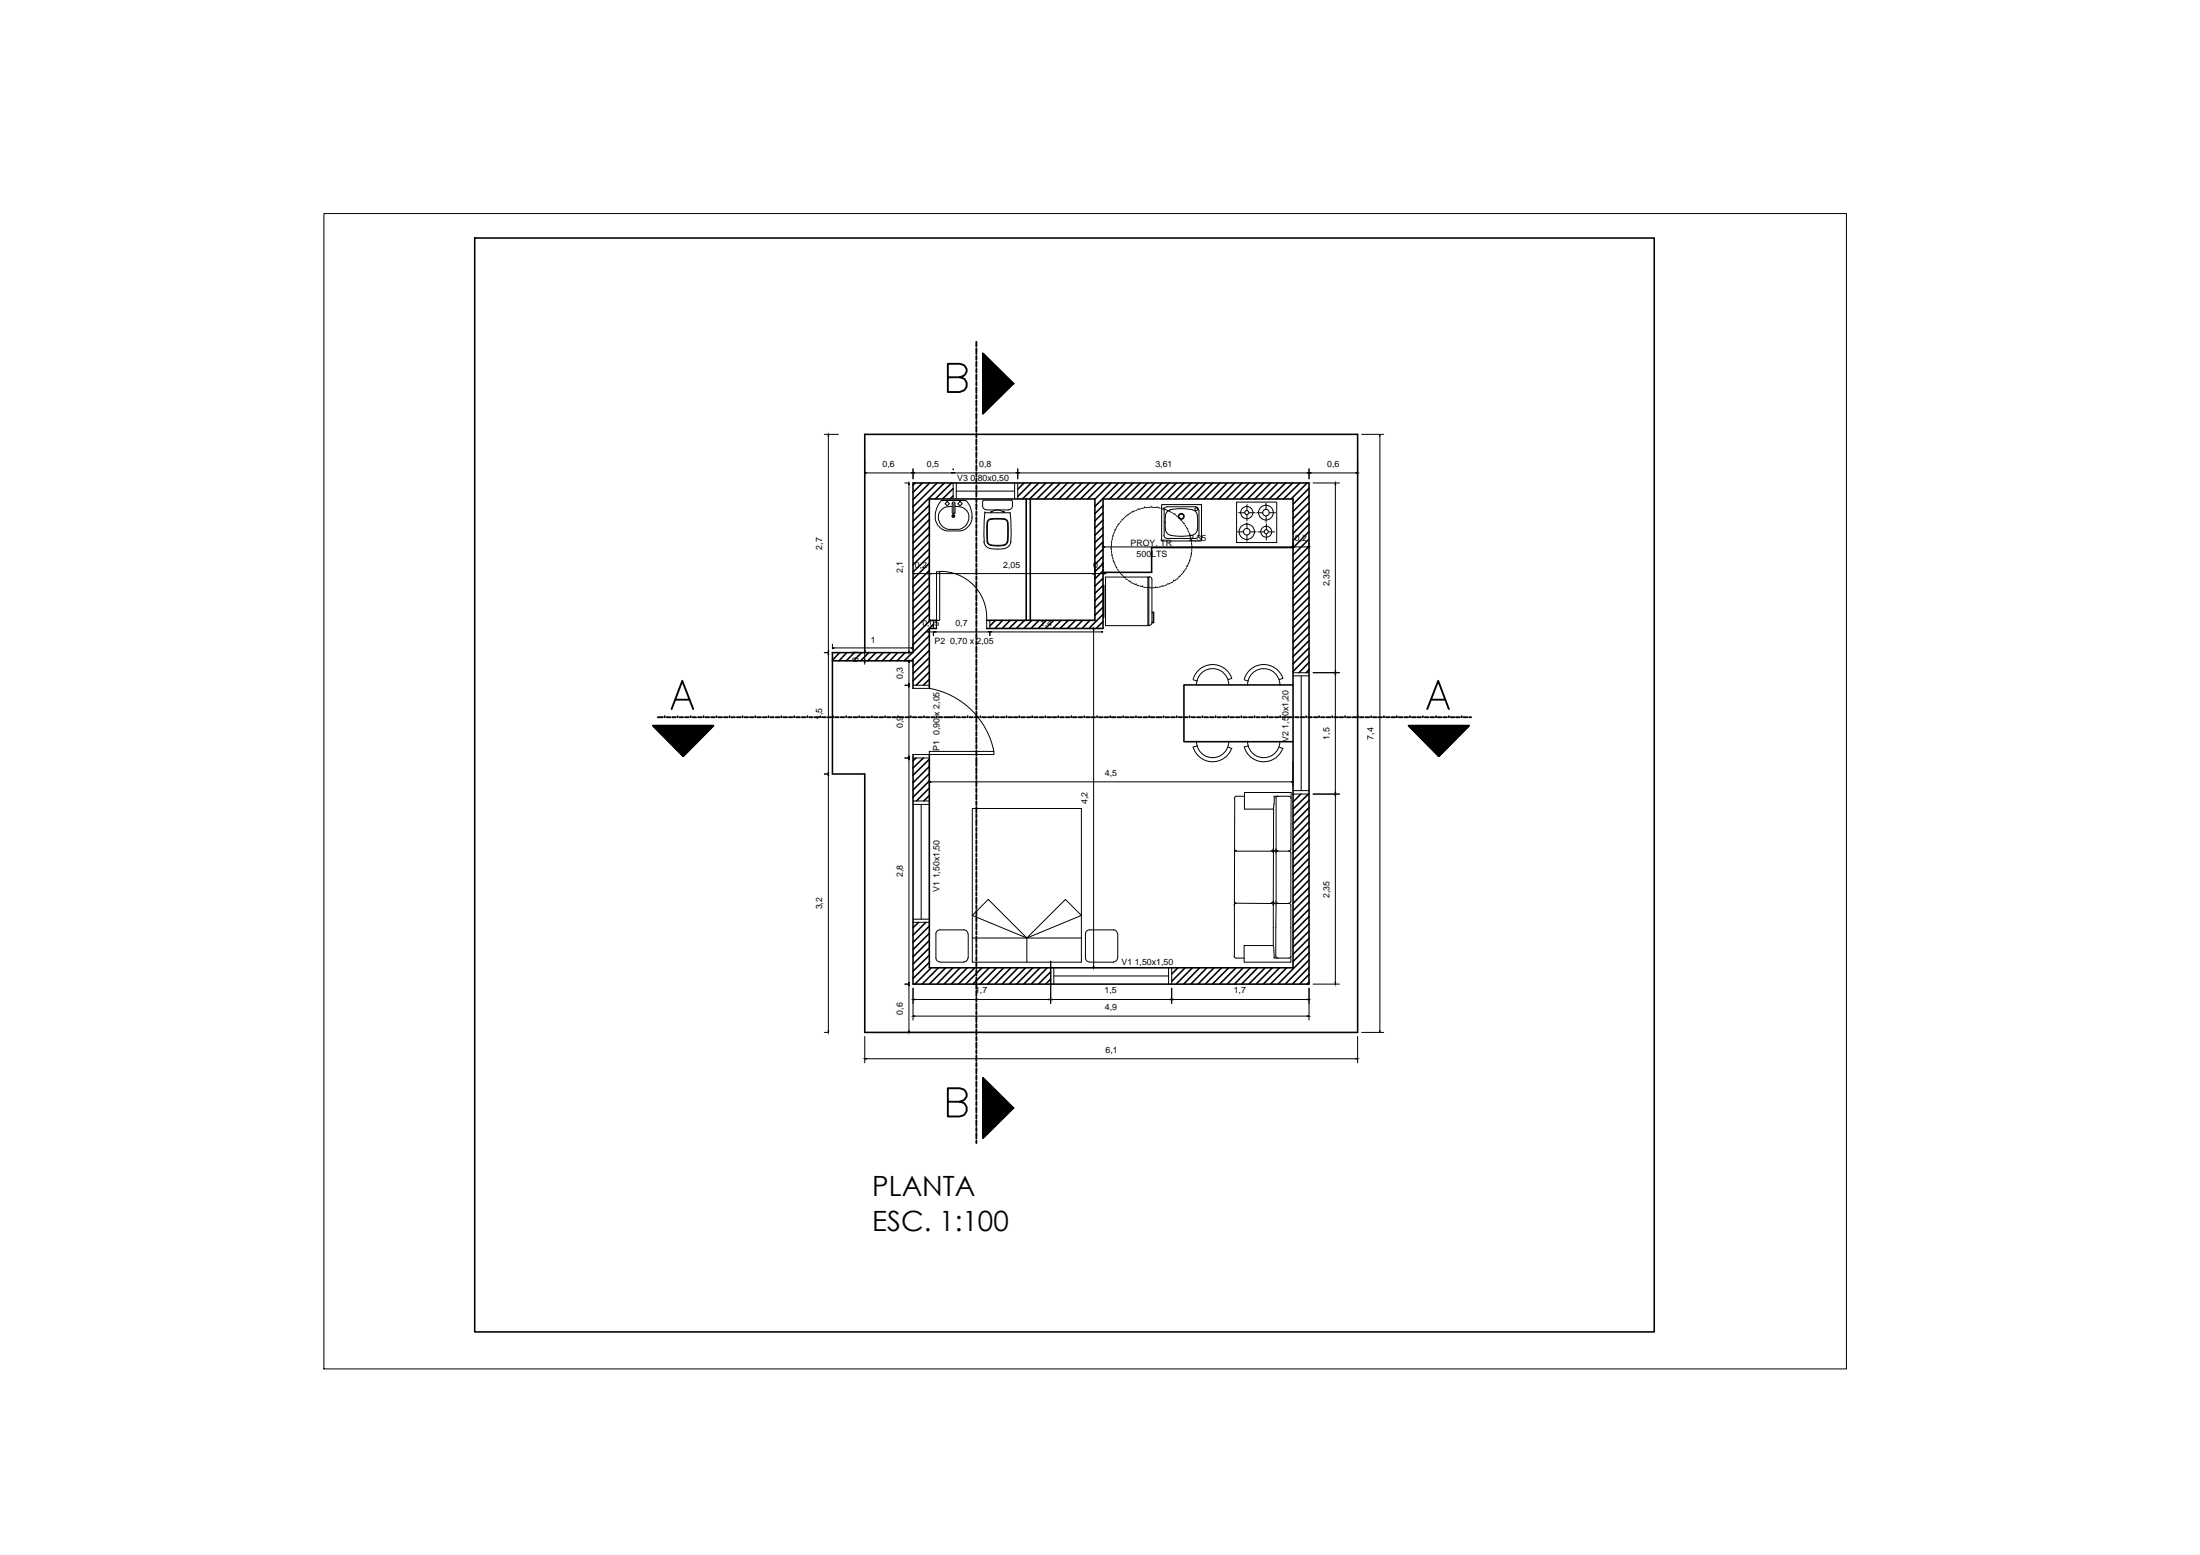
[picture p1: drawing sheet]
<svg xmlns="http://www.w3.org/2000/svg" width="297mm" height="210mm" viewBox="0 0 297 210" stroke-linecap="round" stroke-linejoin="round" font-family="sans-serif">
<!-- layer: PAREDES -->
<g fill="none" stroke="#000" stroke-width=".21">
<path d="M64.1 32.1h159.3v147.7h-159.3zM123.6 65.2l-.3 .3M124.5 65.2l-1.2 1.3M125.5 68.2l-2.2 2.2M125.5 69.2l-2.2 2.1M125.5 70.1l-2.2 2.2M125.5 71.1l-2.2 2.2M125.5 72.1l-2.2 2.2M125.5 73.1l-2.2 2.2M125.5 74.1l-2.2 2.1M125.5 75.1l-2.2 2.1M125.5 76l-2.2 2.2"/>
<path d="M125.5 77l-2.2 2.2M125.5 78l-2.2 2.2M125.5 79l-2.2 2.2M125.5 79.9l-2.2 2.2M125.5 65.2l-2.2 2.2M126.5 65.2l-3.2 3.2M127.5 65.2l-4.2 4.2M128.5 65.2l-2.2 2.2M128.7 66l-1.4 1.4M128.7 66.9l-.4 .5M138.3 65.2l-.9 .8M138.6 67.4v16.3"/>
<path d="M139.1 67.4v16.3M139.2 65.2l-1.8 1.8M140.3 65.2l-2.3 2.2M141.2 65.2l-2.2 2.2M142.2 65.2l-2.2 2.2M143.2 65.2l-2.2 2.2M144.1 65.2l-2.1 2.2M145.1 65.2l-2.1 2.2M146.1 65.2l-2.2 2.2M147.1 65.2l-2.2 2.2M148.1 65.2l-2.2 2.2M148.9 68.2l-1.1 1.1"/>
<path d="M148.9 69.2l-1.1 1.1M148.9 70.2l-1.1 1.1M148.9 71.2l-1.1 1.1M148.9 72.2l-1.1 1M148.9 73.2l-1.1 1.1M148.9 74.1l-1.1 1.1M148.9 75.1l-1.1 1.1M148.9 76.1l-1.1 1.1M148.9 77l-1.1 1.1M148.9 78.1l-1.1 1M148.9 79l-1.1 1.1M149.1 65.2l-2.2 2.2"/>
<path d="M150 65.2l-2.2 2.2M151 65.2l-3.2 3.2M152 65.2l-2.1 2.1M153 65.2l-2.2 2.1M154 65.2l-2.2 2.1M154.9 65.2l-2.1 2.1M155.9 65.2l-2.1 2.1M156.9 65.2l-2.1 2.1M157.9 65.2l-2.2 2.1M158.8 65.2l-2.1 2.1M159.9 65.2l-2.2 2.1M160.8 65.2l-2.1 2.1"/>
<path d="M161.8 65.2l-2.2 2.1M162.8 65.2l-2.2 2.2M163.7 65.2l-2.1 2.2M164.7 65.2l-2.1 2.2M165.7 65.2l-2.1 2.2M166.7 65.2l-2.2 2.2M167.7 65.2l-2.2 2.2M168.7 65.2l-2.2 2.2M169.6 65.2l-2.1 2.2M170.6 65.2l-2.2 2.2M171.6 65.2l-2.2 2.2M172.6 65.2l-2.2 2.2"/>
<path d="M173.6 65.2l-2.2 2.2M174.5 65.2l-2.2 2.2M174.6 73.9h-19.1v3.4h-6.6M175.5 65.2l-2.2 2.2M176.5 65.2l-2.2 2.2M176.7 65.9l-2.1 2.2M176.7 66.9l-2.1 2.1M176.7 67.9l-2.1 2.1M176.7 68.8l-2.1 2.2M176.7 69.8l-2.1 2.2M176.7 70.8l-2.1 2.2M176.7 71.8l-2.1 2.2"/>
<path d="M176.7 72.8l-2.1 2.1M176.7 73.7l-2.1 2.2M176.7 74.7l-2.1 2.2M176.7 75.7l-2.1 2.2M176.7 76.7l-2.1 2.2M176.7 77.6l-2.1 2.2M176.7 78.7l-2.1 2.1M176.7 79.6l-2.1 2.2M112.4 89.2h10.9v3.7M113.4 88.1l-1 1M114.3 88.1l-1 1.1M115.4 88.1l-1.1 1.1"/>
<path d="M116.3 88.1l-1.1 1.1M116.8 88.1v-29.5h66.5v80.8h-66.5v-34.9h-4.4v-16.4h10.9v-22.9h53.4v67.6h-53.4v-30.9M117.3 88.1l-1.1 1.1M118.3 88.1l-1.1 1.1M119.3 88.1l-1.1 1.1M120.2 88.1l-1.1 1.1M121.2 88.1l-1.1 1.1M122.2 88.1l-1.1 1.1M123.2 88.1l-1.1 1.1M125.5 80.9l-2.2 2.2M125.5 81.9l-2.2 2.2M125.5 82.9l-2.2 2.1"/>
<path d="M125.5 85.8l-2.2 2.2M125.5 86.8l-2.4 2.4M125.5 87.8l-2.2 2.2M125.5 88.8l-2.2 2.1M125.5 89.7l-2.2 2.2M125.5 90.7l-1.8 1.8M125.5 91.7l-.8 .8M125.6 83.7l-2.3 2.4M126 84.3l-.5 .5v8.1M126.4 84.8h-.9l-2.2 2.2M126.4 83.7h-.9v-16.3h22.3v16.3h-14.6M133.2 84.8h15.7v-17.4h25.7v63.2h-49.1v-28.7"/>
<path d="M134.4 83.7l-.8 .8M135.4 83.7l-1.1 1.1M136.4 83.7l-1.1 1.1M137.4 83.7l-1.1 1.1M138.3 83.7l-1.1 1.1M139.3 83.7l-1 1.1M140.3 83.7l-1.1 1.1M141.3 83.7l-1.1 1.1M142.3 83.7l-1.1 1.1M143.3 83.7l-1.1 1.1M144.2 83.7l-1 1.1M145.2 83.7l-1.1 1.1"/>
<path d="M146.2 83.7l-1.1 1.1M147.2 83.7l-1.1 1.1M148.9 80l-1.1 1.1M148.9 81l-1.1 1.1M148.9 82l-1.1 1.1M148.9 82.9l-1.8 1.9M148.9 83.9l-.8 .9M174.6 92.5h-14.7v7.6h14.7M176.7 80.6l-2.1 2.2M176.7 81.6l-2.1 2.1M176.7 82.6l-2.1 2.2M176.7 83.5l-2.1 2.2"/>
<path d="M176.7 84.5l-2.1 2.2M176.7 85.5l-2.1 2.2M176.7 86.5l-2.1 2.1M176.7 87.5l-2.1 2.1M176.7 88.4l-2.1 2.2M176.7 89.4l-1.3 1.4M176.7 90.4l-.3 .4M123.7 102.3l-.4 .4M124.7 102.3l-1.4 1.4M125.5 102.5l-2.2 2.1M125.5 103.5l-2.2 2.2M125.5 104.4l-2.2 2.2"/>
<path d="M125.5 105.4l-2.2 2.2M125.5 106.4l-1.8 1.7M125.5 107.4l-.8 .7M174.7 107.2l-.1 .1M175.6 107.2l-1 1M176.7 107.2l-2.1 2M176.7 108l-2.1 2.2M176.7 109l-2.1 2.2M176.7 110l-2.1 2.2M176.7 111l-2.1 2.2M176.7 111.9l-2.1 2.2M176.7 112.9l-2.1 2.2"/>
<path d="M176.7 113.9l-2.1 2.2M176.7 114.9l-2.1 2.2M176.7 115.9l-2.1 2.2M176.7 116.8l-2.1 2.2M176.7 117.8l-2.1 2.2M176.7 118.8l-2.1 2.2M176.7 119.8l-2.1 2.2M124 124.5l-.7 .7M125 124.5l-1.7 1.7M125.5 125l-2.2 2.2M125.5 126l-2.2 2.2M125.5 127l-2.2 2.2"/>
<path d="M125.5 128l-2.2 2.1M125.5 128.9l-2.2 2.2M125.5 129.9l-2.2 2.2M125.7 130.6l-2.2 2.2M126.7 130.6l-2.2 2.2M127.7 130.6l-2.2 2.2M128.7 130.6l-2.2 2.2M129.6 130.6l-2.1 2.2M130.6 130.6l-2.2 2.2M131.6 130.6l-2.2 2.2M132.6 130.6l-2.2 2.2M133.6 130.6l-2.2 2.2"/>
<path d="M134.5 130.6l-2.2 2.2M135.5 130.6l-2.1 2.2M136.5 130.6l-2.2 2.2M137.5 130.6l-2.2 2.2M138.5 130.6l-2.2 2.2M139.4 130.6l-2.2 2.2M140.4 130.6l-2.2 2.2M141.4 130.6l-2.2 2.2M141.9 131.2l-1.7 1.6M141.9 132.2l-.7 .6M159 130.6l-.8 .9M160 130.6l-1.8 1.9"/>
<path d="M161 130.6l-2.2 2.2M162 130.6l-2.2 2.2M162.9 130.6l-2.1 2.2M163.9 130.6l-2.1 2.2M164.9 130.6l-2.2 2.2M165.9 130.6l-2.2 2.2M166.9 130.6l-2.2 2.2M167.9 130.6l-2.2 2.2M168.8 130.6l-2.1 2.2M169.8 130.6l-2.2 2.2M170.8 130.6l-2.2 2.2M171.8 130.6l-2.2 2.2"/>
<path d="M172.8 130.6l-2.2 2.2M173.7 130.6l-2.2 2.2M176.7 120.8l-2.1 2.1M176.7 121.8l-2.1 2.1M176.7 122.7l-2.1 2.2M176.7 123.7l-2.1 2.2M176.7 124.7l-2.1 2.2M176.7 125.7l-2.1 2.1M176.7 126.7l-2.1 2.1M176.7 127.6l-2.1 2.2M176.7 128.6l-4.1 4.2M176.7 129.6l-3.2 3.2"/>
<path d="M176.7 130.6l-2.2 2.2M176.7 131.5l-1.2 1.3M176.7 132.5l-.3 .3"/>
</g>
<!-- layer: Mobiliario -->
<g fill="none" stroke="#000" stroke-width=".14">
<path d="M127.1 67.6h3.3a2.68 2.68 0 0 1 .3 3.5 1.52 1.52 0 0 1-1.3 .6 3.5 3.5 0 0 1-2.1-.2 2.24 2.24 0 0 1-.7-3.1zM127.6 68l.3-.3 .3 .3-.3 .3zM128.6 68.4a1.56 1.56 0 0 0-1.9 1.4 1.56 1.56 0 0 0 1.7 1.7 2.37 2.37 0 0 0 1.7-.3 1.54 1.54 0 0 0 .6-1.9 1.54 1.54 0 0 0-1.8-.9h.5M128.6 67.8h.1a.18 .18 0 0 1 .2 0 .18 .18 0 0 1 0 .2v1.2l-.1 .2-.2-.2zM128.8 68v1.2M129.6 67.7l.3 .3-.3 .3-.3-.3zM132.7 67.7v.9l.5 .2M132.8 73.1a.99 .99 0 0 0 .9 .9M132.9 67.5l-.2 .2M132.9 67.5h3.6M133 69.2h.1M133 69.2h3.4"/>
<path d="M133 69.2l-.1 1.7v2.3M133.2 68.8h3M133.2 70.6l.1 2.5M133.3 73.1l.2 .4 .3 .1M133.3 70.6l.1 2.5M133.4 70.6a.58 .58 0 0 1 .7-.5h.9a.84 .84 0 0 1 1 .5v2.5M133.4 73.1v.2l.4 .2M133.8 70h1.8M133.8 70l-.5 .3v.3M133.9 69.1h-.1l-.1 .1M134.7 68.8l.3 .1 .5 .3M134.7 68.8l-.3 .1-.6 .3"/>
<path d="M135.4 69.1h.2v.1M135.5 73.6h-1.7M135.6 73.6h-1.8M135.6 70l.4 .3 .1 .3M135.6 74.1h-1.8M136 73.1l-.2 .4h-.3M136.1 73.1l-.3 .4-.3 .1M136.1 70.6v2.5M136.4 69.2l.1 1.7v2.3M136.5 73.1a.99 .99 0 0 1-.9 .9M136.5 67.5l.2 .2M136.7 67.7l-.1 .9-.4 .2"/>
<path d="M149 79v4.4M149.1 79v4.4M149.3 77.9h5.7v6.6h-5.7zM155 77.9h.1M155.2 77.9l.3 .1v.2M155.2 77.9h-.1v6.6h.1M155.5 78.2v5.9h.3v-1.5h-.3M156.8 68.1h5.4v4.9h-5.4zM157.1 72.2l.3 .4 .2 .1h3.8M157.2 68.9v3.4M157.3 70.4v.1M157.4 71.5a.87 .87 0 0 0 .7 .7"/>
<path d="M158.1 72.3a8.2 8.2 0 0 0 2.8 0M160.9 68.8a7 7 0 0 0-3.1 .1 1.89 1.89 0 0 0-.5 1.8l.1 .8M161 68.8a.93 .93 0 0 1 .7 1.1v1.6M161.4 68.4l.4 .2v.3M161.4 68.4h-3.8l-.4 .2-.1 .3M161.7 71.5a.87 .87 0 0 1-.7 .7M161.8 72.2l-.2 .4-.2 .1M161.9 68.9v3.4M155 84.4h.1M155.5 82.7h.2v1.3h-.2M155.5 84.1l-.1 .3h-.2M161.1 91.8l.6 .1"/>
<path d="M165.9 92.5a2.18 2.18 0 0 0-2.2-2.2 2.18 2.18 0 0 0-2.2 2.2M166.3 91.5a2.73 2.73 0 0 0-2.7-1.8 2.73 2.73 0 0 0-2.5 2M166.3 91.6l-.5 .1M168 91.8l.5 .1M172.8 92.5a2.18 2.18 0 0 0-2.2-2.2 2.18 2.18 0 0 0-2.2 2.2M173.2 91.5a2.73 2.73 0 0 0-2.7-1.8 2.73 2.73 0 0 0-2.5 2M173.2 91.6l-.5 .1M131.3 109.1h14.7v20.8h-14.7zM161.1 100.8a2.73 2.73 0 0 0 2.5 2 2.73 2.73 0 0 0 2.7-1.8M161.5 100a2.18 2.18 0 0 0 2.2 2.3 2.18 2.18 0 0 0 2.2-2.2M161.7 100.7l-.6 .1M165.8 100.8l.5 .2"/>
<path d="M166.7 114.6l.1 .2 .1 .1-.2 .1v.1M166.7 107.8v21.3M167 114.9h4.7M168 100.8a2.73 2.73 0 0 0 2.5 2 2.73 2.73 0 0 0 2.7-1.8M168 107.5h-1.1l-.2 .1v.2M168.4 100a2.18 2.18 0 0 0 2.2 2.3 2.18 2.18 0 0 0 2.2-2.2M168.5 100.7l-.5 .1M171.9 114.6l.2 .2 .1 .1-.2 .1-.1 .1-.1-.2h-.2l.3-.2zM172 108.5l-.1 .7M172 107.6v.9M172.2 114.9h1.8M172.3 114.6l.1 .2 .1 .1-.2 .1v.1"/>
<path d="M172.3 107.8v13.9M172.5 107.5l-.2 .1v.2M172.7 100.8l.5 .2M174 114.9l.3-.3v-7.6h-6.3v2.2h4l-.1 12.5M174 107.5h.2l.1 .3M174 114.9h.2l.1 .2v6.6l-.3 .2 .2 .1 .1 .2M174 107.5h-1.9l-.1 .1M126.4 126.1v3.2v.3l.2 .2h.3M126.9 125.5l-.3 .1-.2 .2v.2M126.9 129.9h3.3M126.9 125.5h3.3M130.2 125.5l.2 .1 .2 .2 .1 .2"/>
<path d="M130.7 129.3l-.1 .3-.2 .2h-.2M130.7 126.1v3.2M131.3 126.6h14.7M138.6 126.6l-7.3-3 2.1-2.2 5.2 5.2 5.2-5.2 2.2 2.2-7.4 3v3.3M146.6 126.1v3.2v.3l.2 .2h.3M147.1 129.9h3.3M150.3 125.5l.3 .1 .2 .2 .1 .2M150.4 125.5h-3.3l-.3 .1-.2 .2v.2M150.9 129.3l-.1 .3-.2 .2h-.3M150.9 126.1v3.2M166.6 129.1l.1 .1 .2 .1h1.1M166.7 121.6v.2l.2 .1 4.8 .1"/>
<path d="M166.9 121.9l-.1 .1-.2 .2M171.7 122h.1M171.9 121.6l.1 .2 .2 .1-.2 .2-.1 .1-.1-.2-.2-.1 .3-.1zM171.9 121.7v5.9M171.9 127.6l.1 .7M172 128.4v.8M172 129.2l.1 .1h1.9M172.2 122h1.8M172.3 121.6l.1 .3h.1l-.1 .1-.1 .2M172.3 129.1v.1l.2 .1M172.3 122.2v6.9M174.3 122.2v7.7h-6.3v-2.3h3.9"/>
<path d="M174.3 129.1l-.2 .2h-.1"/>
<circle cx="128.7" cy="69.7" r=".11"/>
<circle cx="128.7" cy="69.7" r=".19"/>
<circle cx="159.5" cy="69.7" r=".32"/>
<circle cx="159.5" cy="69.7" r=".4"/>
<circle cx="161.5" cy="68.7" r=".19"/>
</g>
<!-- layer: PUERTAS Y VENTANAS -->
<g fill="none" stroke="#000" stroke-width=".14">
<path d="M126.4 77.2h.5v6.5h-.5zM126.9 77.1a6.2 6.2 0 0 1 6.3 6.6M128.7 65.2v2.2M129.1 65.2v2.2M129.1 66.3h7.9M137 65.2v2.2M137.4 65.2v2.2M123.3 92.9a9.9 9.9 0 0 1 7.8 2.9 10.8 10.8 0 0 1 3.1 5.6M123.3 92.5h2.2M126 83.7v1.1M126.4 83.7v1.1M133.2 83.7v1.1"/>
<path d="M133.6 83.7v1.1M174.6 90.8h2.1M174.6 91.2h2.1M175.7 91.2v15.5M123.3 102.3h2.2M123.3 101.9h2.2M123.3 108.1h2.2M123.3 108.6h2.2M124.4 108.6v15.5M125.5 101.4h8.7v.5h-8.7zM174.6 107.2h2.1M174.6 106.7h2.1"/>
<path d="M123.3 124.5h2.2M123.3 124.1h2.2M141.9 130.6v2.2M142.3 130.6v2.2M142.3 131.7h15.5M157.8 130.6v2.2M158.2 130.6v2.2"/>
</g>
<!-- layer: A-Mobiliario -->
<g fill="none" stroke="#000" stroke-width=".14">
<path d="M167 67.8h5.4v5.4h-5.4zM167.1 71.8h.8M167.2 69.2h.9M168.4 68.1v.8M168.4 69.5v.8M168.4 70.6v.8M168.4 72.2v.9M168.7 69.2h.8M168.8 71.8h.8M169.7 69.2h.8M169.8 71.8h.9M170.9 67.9v.9"/>
<path d="M170.9 69.6v.9M171 70.7v.8M171 72.1v.8M171.3 71.8h.8M171.4 69.2h.8"/>
<circle cx="168.3" cy="69.2" r=".83"/>
<circle cx="168.3" cy="71.8" r="1.04"/>
<circle cx="168.3" cy="71.8" r=".44"/>
<circle cx="168.3" cy="69.2" r=".28"/>
<circle cx="170.9" cy="69.2" r=".99"/>
<circle cx="170.9" cy="69.2" r=".44"/>
<circle cx="171" cy="71.8" r=".74"/>
<circle cx="171" cy="71.8" r=".28"/>
</g>
<!-- layer: COTAS -->
<g fill="none" stroke="#000" stroke-width=".14">
<path d="M111.3 58.6h1.9M111.8 58.8v29.1M183.9 58.6h2.9M186.3 58.8v80.3M116.8 62.1v2.2M117 63.8h6.1M122.2 65.2h.5M122.7 65.4v22.5M123.3 63.3v1.3M123.5 63.8h5M123.5 77.4h1.8M125.5 76.1v1.9"/>
<path d="M125.7 77.4h21.9M128.7 63.3v.1M128.9 63.8h8.3M137.4 63.3v1.3M137.6 63.8h38.9M147.8 76.1v1.9M147.8 77.4h1.1M148.9 73.3v.4M148.9 76.9v.4M149.1 77.4h.3M149.1 73.8h25.3M150 73.8v.3"/>
<path d="M150 74.2h.1M150.1 73.4h.1M150.1 73.5l-.1 .2M150.1 74.3v.3M150.1 74.7l.1 .3M150.1 73v.2M150.2 75.1h.1M150.2 72.6v.3M150.2 75.2l.1 .2M150.2 72.5h.1M150.3 75.6l.1 .2M150.3 72.1v.2"/>
<path d="M150.4 75.9h.1M150.5 71.8l-.1 .2M150.5 76l.1 .3M150.5 71.7h.1M150.6 76.4l.1 .2M150.7 71.3l-.1 .2M150.8 76.7h.1M150.9 71l-.2 .2M150.9 76.8l.1 .2M151 70.9h.1M151.1 77.1l.2 .2M151.2 70.6l-.2 .2"/>
<path d="M151.3 77.4h.1M151.4 70.3l-.1 .2M151.4 77.5l.2 .2M151.5 70.2h.1M151.7 77.8l.1 .2M151.8 69.9l-.2 .2M151.9 78.1h.1M152 69.7l-.2 .2M152 78.1l.2 .2M152.1 69.6h.1M152.4 78.4l.1 .1M152.4 69.4l-.2 .2"/>
<path d="M152.7 78.6h.1M152.7 69.2l-.2 .1M152.7 78.7h.3M152.9 69.1h.1M153.1 78.8l.2 .1M153.2 69l-.2 .1M153.4 79h.1M153.5 79l.3 .1M153.5 68.8l-.2 .1M153.7 68.8h.1M153.9 79.1l.2 .1M154 68.7h-.2"/>
<path d="M154.3 79.2h.1M154.4 79.2l.2 .1M154.4 68.6h-.3M154.5 68.5h.1M154.8 79.3h.2M154.9 68.5h-.3M155 68.5h.3M155.2 79.3h.1M155.3 79.3l.2 .1M155.4 68.5h.1M155.5 68.5h.2M155.6 79.3h.3"/>
<path d="M155.9 68.5h.2M156 79.3h.1M156.1 79.3h.3M156.3 68.5h.1M156.4 68.5l.2 .1M156.8 68.6l.2 .1M156.8 79.2h-.3M156.9 79.2h.1M157.1 68.7h.1M157.2 68.7l.3 .1M157.2 79.1h-.2M157.6 68.9l.2 .1"/>
<path d="M157.6 78.9l-.2 .1M157.7 78.9h.1M157.9 69h.1M158 69.1l.2 .1M158 78.7l-.2 .1M158.4 78.5l-.2 .2M158.4 69.3l.2 .1M158.5 78.4h.1M158.7 69.5h.1M158.8 69.6l.2 .1M158.8 78.2l-.2 .2M159 78l-.1 .2"/>
<path d="M159 69.8l.3 .2M159.2 77.9h.1M159.3 70.1h.1M159.4 70.2l.2 .2M159.4 77.6l-.1 .3M159.7 77.4l-.2 .2M159.7 70.4l.1 .3M159.8 77.3h.1M159.9 70.7h.1M160 70.9l.1 .1M160 77l-.2 .2M160.2 71.2l.1 .2"/>
<path d="M160.2 76.7l-.1 .2M160.2 76.5h.1M160.4 71.5h.1M160.4 71.6l.1 .2M160.4 76.2l-.1 .3M160.6 72l.1 .2M160.6 75.9l-.2 .2M160.6 75.8h.1M160.7 72.3h.1M160.7 72.4l.1 .3M160.7 75.4v.2M160.8 72.8l.1 .2"/>
<path d="M160.8 74.9h.1M160.8 75l-.1 .3M160.9 73.2h.1M160.9 73.3v.2M160.9 74.5v.3M160.9 74h.1M160.9 73.7l.1 .2M160.9 74.2v.2M161 73.9h.1M174.6 73.3v.4M174.8 73.8h1.7M176.7 63.3v1.3"/>
<path d="M176.7 73.3v.4M177 63.8h6.1M177.3 65.2h3.5M180.3 65.4v25.2M183.3 62.1v2.3M111.3 88.1h.5M111.8 88.3v16M112.4 87v.6M112.6 87.5h10.5M116.8 87.7v.2M116.8 88.1v1.1M116.8 89.4v.3"/>
<path d="M122.2 88.1h.5M122.2 92.5h.5M122.2 89.2h.5M122.7 89.4v2.8M122.7 92.7v9.4M123.3 87v.6M125.1 85.3h.2M125.5 85.4v.4M125.5 85.3h.5M126 85.4v.4M126.2 85.3h7.2M133.6 85.4v.4"/>
<path d="M133.9 85.3h14.8M147.7 85v45.4M148.9 84.8h.1M177.3 90.8h3.5M180.3 91v15.9M111.3 104.5h.5M111.8 104.7v34.4M122.2 102.3h.5M122.7 102.5v30.1M125.5 102.8v3.3M125.7 105.5h48.7M174.6 102.8v3.3"/>
<path d="M177.3 107.2h3.5M180.3 107.4v25.2M111.3 139.4h.5M116.8 139.9v3.6M122.2 132.8h.5M122.2 139.4h23.7M122.7 133.1v6M123.3 133.4v4.3M123.5 137.2h53M123.5 134.9h18.1M141.9 129.8v5.7M142.1 134.9h15.9"/>
<path d="M158.2 133.4v2.1M158.4 134.9h18.1M176.7 133.4v4.3M177.3 132.8h3.5M183.3 139.9v3.6M183.9 139.4h2.9M117 142.9h66.1"/>
</g>
<g fill="#000" stroke="#000" stroke-width=".14">
<path d="M111.8 58.6l.1 .2h-.1zM186.3 58.6v.2zM116.8 63.8h.2zM122.7 65.2l.1 .2h-.1zM123.1 63.8h.2zM123.3 63.8h.2zM123.3 77.4l.2 .1zM125.3 77.4h.2zM125.5 77.4l.2 .1zM128.5 63.8h.2zM128.7 63.8h.2zM137.2 63.8h.2z"/>
<path d="M137.4 63.8h.2zM147.6 77.4h.2zM148.9 77.4l.2 .1zM148.9 73.8h.2v.1zM174.4 73.8h.2l-.2 .1zM174.6 73.8h.2v.1zM176.5 63.8h.2zM176.5 73.8h.2l-.2 .1zM176.7 63.8h.3v.1zM180.3 65.2v.2zM183.1 63.8h.2l-.2 .1zM111.8 88.1l.1 .2h-.1z"/>
<path d="M111.8 87.9h.1l-.1 .2zM112.4 87.5h.2zM116.7 87.9h.1v.2zM116.8 89.2v.2h-.1zM122.7 87.9h.1l-.1 .2zM122.7 92.5l.1 .2h-.1zM122.7 92.2h.1l-.1 .3zM122.7 89.2l.1 .2h-.1zM123.1 87.5h.2zM125.3 85.3h.2zM126 85.3h.2zM133.4 85.3h.2z"/>
<path d="M133.6 85.3h.3zM147.7 84.8v.2h-.1zM148.7 85.3h.2zM180.3 90.6v.2zM180.3 90.8v.2zM111.8 104.3h.1l-.1 .2zM111.8 104.5l.1 .2h-.1zM122.7 102.3l.1 .2h-.1zM122.7 102.1h.1l-.1 .2zM125.5 105.5l.2 .1zM174.4 105.5h.2zM180.3 106.9v.3z"/>
<path d="M180.3 107.2v.2zM111.8 139.1h.1l-.1 .3zM122.7 132.6h.1l-.1 .2zM122.7 132.8l.1 .3h-.1zM122.7 139.1h.1l-.1 .3zM123.3 137.2l.2-.1v.1zM123.3 134.9h.2v.1zM141.6 134.9h.3l-.3 .1zM141.9 134.9h.2v.1zM147.6 130.4h.1v.2zM158 134.9h.2l-.2 .1zM158.2 134.9h.2v.1z"/>
<path d="M176.5 137.1l.2 .1h-.2zM176.5 134.9h.2l-.2 .1zM180.3 132.6v.2zM186.3 139.1v.3zM116.8 142.9h.2v.1zM183.1 142.9h.2l-.2 .1z"/>
</g>
<!-- layer: CORTES -->
<g fill="none" stroke="#000" stroke-width=".25">
<path d="M131.8 47.8h.1M131.8 49.5h.1M131.8 51.3h.1M131.8 53h.1M131.8 54.8h.1M131.8 56.6h.1M131.8 58.3h.1M131.8 46.1v.7M131.8 47v.5M131.8 48v.6M131.8 48.8v.5M131.8 49.8v.5"/>
<path d="M131.8 50.5v.6M131.8 51.6v.4M131.8 52.3v.5M131.8 53.3v.5M131.8 54.1v.4M131.8 55v.5M131.8 55.8v.5M131.8 56.8v.5M131.8 57.5v.5M131.8 58.5v.6M131.8 59.3v.5M132.7 47.7l4.1 4.1-4.1 4z"/>
<path d="M131.8 60h.1M131.8 61.8h.1M131.8 63.5h.1M131.8 65.3h.1M131.8 67.1h.1M131.8 68.8h.1M131.8 70.5h.1M131.8 72.3h.1M131.8 74h.1M131.8 75.8h.1M131.8 77.6h.1M131.8 79.3h.1"/>
<path d="M131.8 60.3v.5M131.8 61v.6M131.8 62.1v.4M131.8 62.8v.5M131.8 63.8v.5M131.8 64.6v.4M131.8 65.5v.5M131.8 66.3v.5M131.8 67.3v.5M131.8 68v.5M131.8 69v.6M131.8 69.8v.5"/>
<path d="M131.8 70.8v.5M131.8 71.5v.6M131.8 72.6v.4M131.8 73.3v.5M131.8 74.3v.5M131.8 75.1v.4M131.8 76v.5M131.8 76.8v.5M131.8 77.8v.5M131.8 78.5v.5M131.8 79.5v.6M88.2 98h8.1l-4.1 4.1z"/>
<path d="M88.2 98l4 4.1 4.1-4.1M88.8 96.8h.7M89.7 96.8h.1M90 96.8h.5M90.8 96.8h.4M91.5 96.8h.1M91.7 96.8h.5M92.5 96.8h.5M93.3 96.8h.1M93.5 96.8h.5M94.2 96.8h.5M95 96.8h.1"/>
<path d="M95.3 96.8h.5M96 96.8h.5M96.7 96.8h.1M97 96.8h.5M97.7 96.8h.6M98.5 96.8h.1M98.8 96.8h.4M99.5 96.8h.5M100.2 96.8h.1M100.5 96.8h.5M101.3 96.8h.4M102 96.8h.1"/>
<path d="M102.2 96.8h.5M103 96.8h.5M103.8 96.8h.1M104 96.8h.5M104.7 96.8h.5M105.5 96.8h.1M105.7 96.8h.6M106.5 96.8h.5M107.2 96.8h.1M107.5 96.8h.5M108.2 96.8h.6M109 96.8h.1"/>
<path d="M109.3 96.8h.4M110 96.8h.5M110.7 96.8h.1M111 96.8h.5M111.8 96.8h.4M112.5 96.8h.1M112.7 96.8h.5M113.5 96.8h.5M114.3 96.8h.1M114.5 96.8h.5M115.2 96.8h.5M116 96.8h.1"/>
<path d="M116.2 96.8h.6M117 96.8h.5M117.7 96.8h.1M118 96.8h.5M118.7 96.8h.6M119.5 96.8h.1M119.8 96.8h.4M120.5 96.8h.5M121.2 96.8h.1M121.5 96.8h.5M122.3 96.8h.5M123 96.8h.1"/>
<path d="M123.2 96.8h.5M124 96.8h.5M124.8 96.8h.1M125 96.8h.5M125.7 96.8h.5M126.5 96.8h.1M126.7 96.8h.6M127.5 96.8h1.2M128.9 96.8h.1M129.1 96.8h.5M129.9 96.8h.5M130.6 96.8h.1"/>
<path d="M130.9 96.8h.5M131.6 96.8h.5M131.8 81h.1M131.8 82.8h.1M131.8 84.5h.1M131.8 86.3h.1M131.8 88.1h.1M131.8 89.8h.1M131.8 91.5h.1M131.8 93.3h.1M131.8 95h.1M131.8 96.8h.1"/>
<path d="M131.8 98.6h.1M131.8 80.3v.5M131.8 81.3v.5M131.8 82v.6M131.8 83.1v.4M131.8 83.8v.5M131.8 84.8v.5M131.8 85.6v.5M131.8 86.5v.5M131.8 87.3v.5M131.8 88.3v.5M131.8 89v.5"/>
<path d="M131.8 90v.6M131.8 90.8v.5M131.8 91.8v.5M131.8 92.5v.5M131.8 93.6v.4M131.8 94.3v.5M131.8 95.3v.5M131.8 96.1v.5M131.8 97v.5M131.8 97.8v.5M131.8 98.8v.5M131.8 99.5v.5"/>
<path d="M132.4 96.8h.1M132.6 96.8h.5M133.4 96.8h.5M134.1 96.8h.1M134.4 96.8h.5M135.1 96.8h.5M135.9 96.8h.1M136.1 96.8h.6M136.9 96.8h.5M137.6 96.8h.1M137.9 96.8h.5M138.6 96.8h.5"/>
<path d="M139.4 96.8h.1M139.6 96.8h.5M140.4 96.8h.5M141.1 96.8h.1M141.4 96.8h.5M142.1 96.8h.5M142.9 96.8h.1M143.1 96.8h.5M143.9 96.8h.5M144.7 96.8h.1M144.9 96.8h.5M145.6 96.8h.5"/>
<path d="M146.4 96.8h.1M146.6 96.8h.6M147.4 96.8h.5M148.1 96.8h.1M148.4 96.8h.5M149.1 96.8h.5M149.9 96.8h.1M150.1 96.8h.5M150.9 96.8h.5M151.6 96.8h.1M151.9 96.8h.5M152.6 96.8h.5"/>
<path d="M153.4 96.8h.1M153.6 96.8h.5M154.4 96.8h.5M155.2 96.8h.1M155.4 96.8h.5M156.1 96.8h.7M157.1 96.8h.1M157.4 96.8h.5M158.1 96.8h.5M158.9 96.8h.1M159.1 96.8h.5M159.9 96.8h.5"/>
<path d="M160.6 96.8h.1M160.9 96.8h.5M161.6 96.8h.5M162.3 96.8h.1M162.6 96.8h.5M163.4 96.8h.5M164.1 96.8h.1M164.4 96.8h.4M165.1 96.8h.5M165.9 96.8h.1M166.1 96.8h.5M166.9 96.8h.4"/>
<path d="M167.6 96.8h.1M167.9 96.8h.5M168.6 96.8h.5M169.4 96.8h.1M169.6 96.8h.5M170.3 96.8h.6M171.1 96.8h.1M171.4 96.8h.5M172.1 96.8h.5M172.8 96.8h.1M173.1 96.8h.5M173.9 96.8h.5"/>
<path d="M174.6 96.8h.1M174.9 96.8h.4M175.6 96.8h.5M176.4 96.8h.1M176.6 96.8h.5M177.4 96.8h.5M178.1 96.8h.1M178.4 96.8h.5M179.1 96.8h.5M179.9 96.8h.1M180.1 96.8h.5M180.8 96.8h.6"/>
<path d="M181.6 96.8h.1M181.9 96.8h.5M182.6 96.8h.5M183.3 96.8h.1M183.6 96.8h.5M184.4 96.8h.5M185.1 96.8h.1M185.4 96.8h.5M186.1 96.8h.5M186.9 96.8h.1M187.1 96.8h.5M187.9 96.8h.5"/>
<path d="M188.6 96.8h.1M188.8 96.8h.6M189.6 96.8h.5M190.2 98h8.1l-4 4.1zM190.2 98l4.1 4.1 4-4.1M190.4 96.8h.1M190.6 96.8h.5M191.3 96.8h.6M192.1 96.8h.1M192.4 96.8h.5M193.1 96.8h.5M193.9 96.8h.1"/>
<path d="M194.1 96.8h.5M194.9 96.8h.5M195.6 96.8h.1M195.9 96.8h.5M196.6 96.8h.5M197.4 96.8h.1M197.6 96.8h.5M198.4 96.8h.2M131.8 100.3h.1M131.8 102h.1M131.8 102.3v1.1M131.8 104.4h.1"/>
<path d="M131.8 106.2h.1M131.8 107.9h.1M131.8 109.7h.1M131.8 111.4h.1M131.8 113.2h.1M131.8 114.9h.1M131.8 116.7h.1M131.8 118.4h.1M131.8 100.5v.5M131.8 101.3v.5M131.8 103.7v.5M131.8 104.6v.6"/>
<path d="M131.8 105.4v.5M131.8 106.4v.5M131.8 107.2v.5M131.8 108.2v.5M131.8 108.9v.5M131.8 109.9v.5M131.8 110.7v.5M131.8 111.7v.5M131.8 112.4v.5M131.8 113.4v.5M131.8 114.2v.5M131.8 115.2v.5"/>
<path d="M131.8 115.9v.5M131.8 116.9v.5M131.8 117.7v.5M131.8 118.7v.5M131.8 119.4v.5M131.8 120.2h.1M131.8 121.9h.1M131.8 123.7h.1M131.8 125.4h.1M131.8 127.2h.1M131.8 128.9h.1M131.8 130.7h.1"/>
<path d="M131.8 130.9v.8M131.8 132.7h.1M131.8 134.5h.1M131.8 136.2h.1M131.8 138h.1M131.8 139.7h.1M131.8 120.4v.5M131.8 121.2v.5M131.8 122.2v.5M131.8 122.9v.5M131.8 123.9v.5M131.8 124.7v.5"/>
<path d="M131.8 125.7v.5M131.8 126.4v.5M131.8 127.4v.5M131.8 128.2v.5M131.8 129.2v.5M131.8 129.9v.5M131.8 132v.5M131.8 133v.5M131.8 133.7v.5M131.8 134.7v.5M131.8 135.5v.5M131.8 136.5v.4"/>
<path d="M131.8 137.2v.5M131.8 138.2v.5M131.8 139v.4M131.8 140v.5M131.8 141.5h.1M131.8 143.2h.1M131.8 144.9h.1M131.8 146.7h.1M131.8 148.5h.1M131.8 150.2h.1M131.8 152h.1M131.8 153.7h.1"/>
<path d="M131.8 140.7v.5M131.8 141.7v.5M131.8 142.5v.5M131.8 143.5v.5M131.8 144.2v.5M131.8 145.2v.5M131.8 146v.5M131.8 147v.4M131.8 147.7v.5M131.8 148.7v.5M131.8 149.5v.4M131.8 150.5v.5"/>
<path d="M131.8 151.2v.5M131.8 152.2v.5M131.8 153v.5M131.8 154v.3M132.7 145.5l4.1 4.1-4.1 4z"/>
</g>
<g fill="#000" stroke="#000" stroke-width=".14">
<path d="M88.2 98h8.1l-4.1 4.1zM190.2 98h8.1l-4 4.1z"/>
<path d="M132.7 47.7v4.1h4.1zM132.7 51.8h4.1l-4.1 4z"/>
<path d="M132.7 145.5v4.1h4.1zM132.7 149.6h4.1l-4.1 4z"/>
</g>
<!-- layer: MARGENES-CARATULA -->
<path d="M128 50.9h1.6a1.01 1.01 0 0 0 .9-1.1l-.4-.5-.5-.2h-1.6v3.8h1.6a1.02 1.02 0 0 0 .7-1.6l-.2-.2-.5-.2M90.7 95.7l1.4-3.8 1.5 3.8M91.2 94.4h1.8M192.7 95.7l1.5-3.8 1.4 3.8M193.3 94.4h1.8M128 148.7h1.6a1.01 1.01 0 0 0 .9-1.1l-.4-.5-.5-.2h-1.6v3.8h1.6a1 1 0 0 0 1-1 1 1 0 0 0-1-1" fill="none" stroke="#000" stroke-width=".25"/>
<!-- layer: PAREDES -->
<path d="M43.7 28.8h205.6v156h-205.6z" fill="none" stroke="#000" stroke-width=".14"/>
<g font-size="3.8">
<text x="117.8" y="161.5">PLANTA</text>
<text x="117.8" y="166.1">ESC. 1:100</text>
</g>
<g font-size="1.2">
<text x="119.2" y="63">0,6</text>
<text x="125.1" y="63">0,5</text>
<text x="129.2" y="64.9">V3 0,80x0,50</text>
<text x="132.2" y="63">0,8</text>
<text x="156" y="63">3,61</text>
<text x="179.2" y="63">0,6</text>
<text x="111" y="74.2" transform="rotate(-90 111 74.2)">2,7</text>
<text x="121.9" y="77.4" transform="rotate(-90 121.9 77.4)">2,1</text>
<text x="123.5" y="76.6">0,2</text>
<text x="135.5" y="76.6">2,05</text>
<text x="147.6" y="76.6">0,1</text>
<text x="152.7" y="73.7">PROY. TR</text>
<text x="153.5" y="75.2">500LTS</text>
<text x="160.6" y="73">2,35</text>
<text x="174.8" y="73">0,2</text>
<text x="179.5" y="79.2" transform="rotate(-90 179.5 79.2)">2,35</text>
<text x="115.9" y="89.4" transform="rotate(-90 115.9 89.4)">0,1</text>
<text x="117.6" y="86.8">1</text>
<text x="124.5" y="84.5">0,05</text>
<text x="126.2" y="86.9">P2 0,70 x 2,05</text>
<text x="129" y="84.5">0,7</text>
<text x="140.4" y="84.5">1,4</text>
<text x="121.9" y="91.7" transform="rotate(-90 121.9 91.7)">0,3</text>
<text x="111" y="97.2" transform="rotate(-90 111 97.2)">1,5</text>
<text x="121.9" y="98.3" transform="rotate(-90 121.9 98.3)">0,9</text>
<text x="126.8" y="101.3" transform="rotate(-90 126.8 101.3)">P1 0,90 x 2,05</text>
<text x="174" y="100.1" transform="rotate(-90 174 100.1)">V2 1,50x1,20</text>
<text x="179.5" y="99.9" transform="rotate(-90 179.5 99.9)">1,5</text>
<text x="185.5" y="99.9" transform="rotate(-90 185.5 99.9)">7,4</text>
<text x="149.2" y="104.7">4,5</text>
<text x="146.8" y="108.5" transform="rotate(-90 146.8 108.5)">4,2</text>
<text x="121.9" y="118.4" transform="rotate(-90 121.9 118.4)">2,8</text>
<text x="111" y="122.8" transform="rotate(-90 111 122.8)">3,2</text>
<text x="126.8" y="120.4" transform="rotate(-90 126.8 120.4)">V1 1,50x1,50</text>
<text x="179.5" y="121.2" transform="rotate(-90 179.5 121.2)">2,35</text>
<text x="151.4" y="130.3">V1 1,50x1,50</text>
<text x="121.9" y="136.9" transform="rotate(-90 121.9 136.9)">0,6</text>
<text x="131.7" y="134.1">1,7</text>
<text x="149.1" y="134.1">1,5</text>
<text x="149.2" y="136.3">4,9</text>
<text x="166.6" y="134.1">1,7</text>
<text x="149.3" y="142.1">6,1</text>
</g>
</svg>
